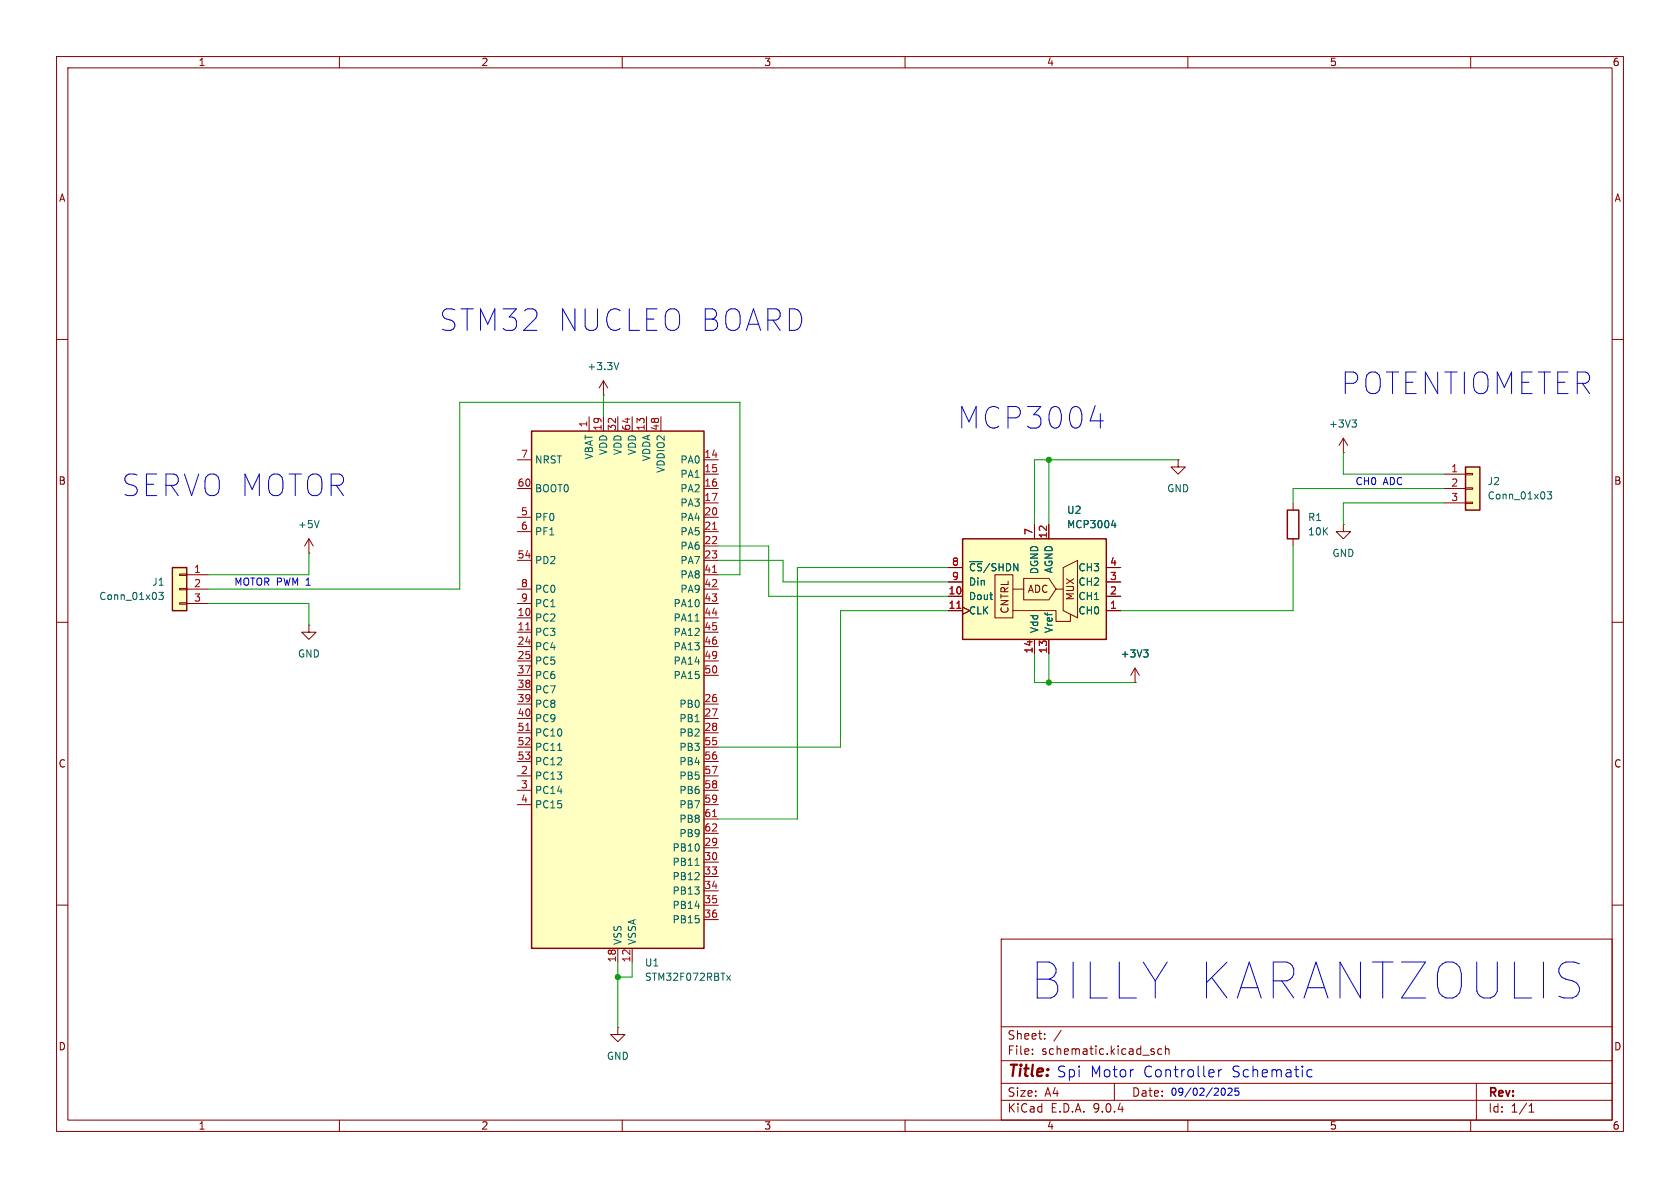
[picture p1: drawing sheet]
<svg xmlns="http://www.w3.org/2000/svg" width="297mm" height="210mm" viewBox="0 0 297 210" stroke-linecap="round" stroke-linejoin="round" font-family="sans-serif">
<g fill="none" stroke="#840000" stroke-width=".18">
<path d="M10 10h277v190h-277zM12 12h273v186h-273zM60 10v2M110 10v2M160 10v2M210 10v2M260 10v2M10 60h2M285 60h2M10 110h2M200.7 118.1l-.8 1.3M200.7 118.1l.7 1.3"/>
<path d="M200.7 118.1v2.6M285 110h2M200.7 120.7h.1M10 160h2M177 166h108v32h-108zM285 160h2M60 198v2M110 198v2M160 198v2M177 194.5h108M177 191.5h108M177 187.5h108"/>
<path d="M177 181.5h108M182.5 186.3v.1M182.5 185.5v.1M184.7 183.6v.1M184.7 182.8v.1M187.6 182.1l-1.3 2M197 191.5v3M203.9 185.9l.2 .2-.2 .3M203.9 185.4l.1 .1M205.4 185.5l-.4-.1-.3 .3v.4l.1 .2h.6M206 185.5l.2-.1 .4 .1 .1 .9M206 184.9v1.5"/>
<path d="M210 198v2M260 198v2M261 191.5v6.5M270.3 196.6h.9M270.3 195.5l.4-.4v1.5"/>
</g>
<path d="M202.2 114.9h.8l-.5 .5M202.7 115.4l.3 .2v.3l-.3 .2" fill="none" stroke="#006464" stroke-width=".18"/>
<path d="M94 76.2h30.5v91.4h-30.5z" fill="#ffffc2"/>
<path d="M94 76.2h30.5v91.4h-30.5z" fill="none" stroke="#840000" stroke-width=".25"/>
<g fill="none" stroke="#840000" stroke-width=".18">
<path d="M104.1 73.7v2.5M106.7 73.7v2.5M109.2 73.7v2.5M111.8 73.7v2.5M114.3 73.7v2.5M116.8 73.7v2.5M237.5 77.5l.8 1.2M237.5 77.5l-.8 1.2M237.5 77.5v2.5M91.4 81.3h2.6M91.4 86.4h2.6M91.4 91.4h2.6"/>
<path d="M91.4 94h2.6M91.4 99.1h2.6M124.5 81.3h2.5M124.5 86.4h2.5M124.5 91.4h2.5M124.5 94h2.5M124.5 99.1h2.5M124.5 83.8h2.5M124.5 88.9h2.5M124.5 96.5h2.5M237.5 80h.1M91.4 104.1h2.6"/>
<path d="M91.4 106.7h2.6M91.4 109.2h2.6M91.4 111.8h2.6M91.4 114.3h2.6M91.4 116.8h2.6M91.4 119.4h2.6M124.5 104.1h2.5M124.5 106.7h2.5M124.5 109.2h2.5M124.5 111.8h2.5M124.5 114.3h2.5M124.5 116.8h2.5"/>
<path d="M124.5 119.4h2.5M124.5 101.6h2.5M91.4 121.9h2.6M91.4 124.5h2.6M91.4 127h2.6M91.4 129.5h2.6M91.4 132.1h2.6M91.4 134.6h2.6M91.4 137.2h2.6M91.4 139.7h2.6M124.5 124.5h2.5M124.5 127h2.5"/>
<path d="M124.5 129.5h2.5M124.5 132.1h2.5M124.5 134.6h2.5M124.5 137.2h2.5M124.5 139.7h2.5M91.4 142.2h2.6M124.5 142.2h2.5M124.5 144.8h2.5M124.5 147.3h2.5M124.5 149.9h2.5M124.5 152.4h2.5M124.5 154.9h2.5"/>
<path d="M124.5 157.5h2.5M109.2 167.6v2.6M111.8 167.6v2.6M124.5 160h2.5M124.5 162.6h2.5M109.2 181.6v1.3h1.3l-1.3 1.3-1.3-1.3h1.3M109.2 181.6h.1"/>
</g>
<path d="M126 93.6h.7M93 111.3h.7M126 101.2h.7M93 129.1h.7M126 144.4h.7" fill="none" stroke="#a90000" stroke-width=".18"/>
<path d="M239 74.2h.8l-.4 .5M239.5 74.7l.3 .3v.3l-.3 .2M122.9 109.8h.7M98.6 132.7h.7M122.9 153h.7M128.5 172.5l.6 .8M129.1 172.5l-.6 .8" fill="none" stroke="#006464" stroke-width=".18"/>
<path d="M259.1 82.6h2.5v7.6h-2.5z" fill="#ffffc2"/>
<path d="M227.6 90.2h2v5.1h-2zM259.1 82.6h2.5v7.6h-2.5z" fill="none" stroke="#840000" stroke-width=".25"/>
<g fill="none" stroke="#840000" stroke-width=".18">
<path d="M54.6 97.8h.1M54.6 95.3l-.8 1.2M54.6 95.3l.8 1.2M54.6 95.3v2.5M208.3 81.3v1.3h1.2l-1.2 1.2-1.3-1.2h1.3M208.3 81.3h.1M228.6 88.9v1.3M228.6 95.3v1.2M255.3 83.8h3.8M255.3 86.4h3.8M255.3 88.9h3.8M259.1 83.7h1.2v.2h-1.2z"/>
<path d="M259.1 86.2h1.2v.3h-1.2zM259.1 88.8h1.2v.2h-1.2zM54.6 110.5v1.3h1.3l-1.3 1.2-1.3-1.2h1.3M54.6 110.5h.1"/>
</g>
<path d="M56.4 92l-.4 1.3M273.5 86.9h.8l-.4 .5 .3 .1v.6l-.1 .1-.6-.1" fill="none" stroke="#006464" stroke-width=".18"/>
<path d="M170.2 95.3h25.4v17.7h-25.4z" fill="#ffffc2"/>
<g fill="none" stroke="#840000" stroke-width=".18">
<path d="M106.7 69.9h.1M106.7 67.3l-.8 1.3M106.7 67.3l.7 1.3M106.7 67.3v2.6M182.9 92.7v2.6M185.4 92.7v2.6M237.5 92.7v1.3h-1.3l1.3 1.3 1.3-1.3h-1.3M237.5 92.7h.1M167.6 108h2.6M167.6 105.4h2.6M167.6 102.9h2.6M167.6 100.3h2.6"/>
<path d="M170.2 107.3l1.2 .7-1.2 .6M175.9 101.6h3.2v7.6h-3.2zM179.1 108h7.6v1.9h2.5v-1.3M179.1 104.1h1.9M181 102.2h4.4l1.3 1.9-1.3 1.9h-4.4zM182.9 113v2.6M185.4 113v2.6M186.7 104.1h1.3M188 100.3l2.5-1.2v10.1l-2.5-1.2zM195.6 108h2.5M195.6 105.4h2.5M195.6 102.9h2.5"/>
<path d="M195.6 100.3h2.5"/>
</g>
<path d="M170.2 95.3h25.4v17.7h-25.4z" fill="none" stroke="#840000" stroke-width=".25"/>
<path d="M169.2 107.5h.7" fill="none" stroke="#a90000" stroke-width=".18"/>
<path d="M109.4 64.1l-.4 1.2M196.5 92.9h.8M197.1 92.4v.9" fill="none" stroke="#006464" stroke-width=".18"/>
<path d="M30.5 100.3h2.5v7.7h-2.5z" fill="#ffffc2"/>
<path d="M30.5 100.3h2.5v7.7h-2.5z" fill="none" stroke="#840000" stroke-width=".25"/>
<g fill="none" stroke="#840000" stroke-width=".18">
<path d="M182.9 92.7v2.6M185.4 92.7v2.6M31.7 101.5h1.3v.2h-1.3zM31.7 104h1.3v.3h-1.3zM31.7 106.6h1.3v.2h-1.3zM33 101.6h3.8M33 104.1h3.8M33 106.7h3.8M167.6 108h2.6M167.6 105.4h2.6M167.6 102.9h2.6M167.6 100.3h2.6"/>
<path d="M170.2 107.3l1.2 .7-1.2 .6M182.9 113v2.6M185.4 113v2.6M195.6 108h2.5M195.6 105.4h2.5M195.6 102.9h2.5M195.6 100.3h2.5M200.7 120.7h.1"/>
</g>
<path d="M196.5 92.9h.8M197.1 92.4v.9M28.1 104.7h.8l-.5 .5 .4 .1v.6l-.2 .1-.5-.1M202.2 114.9h.8l-.5 .5M202.7 115.4l.3 .2v.3l-.3 .2" fill="none" stroke="#006464" stroke-width=".18"/>
<g fill="none" stroke="#009600" stroke-width=".18">
<path d="M106.7 69.9v3.8M54.6 97.8v3.8h-17.8M127 99.1h11.4v3.8h29.2M127 96.5h8.9v8.9h31.7M185.4 81.3v11.4M208.3 81.3h-25.4v11.4M228.6 96.5v11.5h-30.5M237.5 80v3.8h17.8M255.3 86.4h-26.7v2.5M255.3 88.9h-17.8v3.8M36.8 106.7h17.8v3.8M127 101.6h3.8v-30.5h-49.5v33h-44.5"/>
<path d="M167.6 108h-19v24.1h-21.6M167.6 100.3h-26.6v44.5h-14M182.9 115.6v5.1h17.8M185.4 115.6v5.1M109.2 170.2v11.4M111.8 170.2v2.5h-2.6"/>
</g>
<path d="M192.7 74.4h2.4M214.5 189.2l.1 .3-.9 .2M215.4 189.1v1.3M216 189.1l-.4 .1-.2 .3M216.2 192.4a.68 .68 0 0 1 .4 .6 .68 .68 0 0 1-.4 .6M217.1 192.5l.5-.1 .2 .3-.8 .9h.8M219 192.4h-.6l-.1 .6 .2-.2 .4 .1 .1 .2v.4l-.2 .1-.5-.1M231 190l.4 .4 .6-.1M232 189.2l-.6-.1-.4 .4" fill="none" stroke="#0000c2" stroke-width=".18"/>
<path d="M169.2 107.5h.7" fill="none" stroke="#a90000" stroke-width=".18"/>
<g fill="#009600" stroke="#009600" stroke-width=".18">
<circle cx="185.4" cy="81.3" r=".46"/>
<circle cx="185.4" cy="120.7" r=".46"/>
<circle cx="109.2" cy="172.7" r=".46"/>
</g>
<text font-size="8.8" fill="#0000c2" x="182.3" y="176.9">BILLY KARANTZOULIS</text>
<g font-size="5.3" fill="#0000c2">
<text x="77.7" y="58.8">STM32 NUCLEO BOARD</text>
<text x="237.1" y="70">POTENTIOMETER</text>
<text x="169.3" y="76.1">MCP3004</text>
<text x="21.5" y="88">SERVO MOTOR</text>
</g>
<text font-size="2.8" fill="#840000" x="178" y="190.9">Title:</text>
<g font-size="2.7" fill="#0000c2">
<text x="186.7" y="190.7">Spi</text>
<text x="192.7" y="190.7">Motor</text>
<text x="202.1" y="190.7">Controller</text>
<text x="217.8" y="190.7">Schematic</text>
</g>
<g font-size="2.1" fill="#840000">
<text x="178" y="184">Sheet:</text>
<text x="178" y="186.7">File:</text>
<text x="184.1" y="186.7">schematic.kicad_sch</text>
<text x="178" y="196.9">KiCad</text>
<text x="178" y="194.1">Size:</text>
<text x="184.7" y="194.1">A4</text>
<text x="185.7" y="196.9">E.D.A.</text>
<text x="193.3" y="196.9">9.0.4</text>
<text x="200" y="194.1">Date:</text>
<text x="263" y="194.3">Rev:</text>
<text x="263" y="196.9">Id:</text>
<text x="267.1" y="196.9">1/1</text>
</g>
<g font-size="1.8" fill="#840000">
<text x="35" y="11.9">1</text>
<text x="85" y="11.9">2</text>
<text x="135" y="11.9">3</text>
<text x="185" y="11.9">4</text>
<text x="235" y="11.9">5</text>
<text x="285" y="11.9">6</text>
<text x="10.3" y="35.9">A</text>
<text x="285.3" y="35.9">A</text>
<text x="10.3" y="85.9">B</text>
<text x="285.3" y="85.9">B</text>
<text x="181.6" y="105">ADC</text>
<text x="190.1" y="106.2" transform="rotate(-90 190.1 106.2)">MUX</text>
<text x="178.5" y="108.6" transform="rotate(-90 178.5 108.6)">CNTRL</text>
<text x="10.3" y="135.9">C</text>
<text x="285.3" y="135.9">C</text>
<text x="10.3" y="185.9">D</text>
<text x="285.3" y="185.9">D</text>
<text x="35" y="199.9">1</text>
<text x="85" y="199.9">2</text>
<text x="135" y="199.9">3</text>
<text x="185" y="199.9">4</text>
<text x="235" y="199.9">5</text>
<text x="285" y="199.9">6</text>
</g>
<g font-size="1.8" fill="#006464">
<text x="103.7" y="65.6">+3.3V</text>
<text x="234.8" y="75.8">+3V3</text>
<text x="94.5" y="82.1">NRST</text>
<text x="105" y="81.3" transform="rotate(-90 105 81.3)">VBAT</text>
<text x="107.5" y="80.5" transform="rotate(-90 107.5 80.5)">VDD</text>
<text x="110.1" y="80.5" transform="rotate(-90 110.1 80.5)">VDD</text>
<text x="112.6" y="80.5" transform="rotate(-90 112.6 80.5)">VDD</text>
<text x="115.2" y="81.6" transform="rotate(-90 115.2 81.6)">VDDA</text>
<text x="117.7" y="83.7" transform="rotate(-90 117.7 83.7)">VDDIO2</text>
<text x="120.2" y="82.1">PA0</text>
<text x="94.5" y="87.2">BOOT0</text>
<text x="120.2" y="84.7">PA1</text>
<text x="120.2" y="87.2">PA2</text>
<text x="120.2" y="89.8">PA3</text>
<text x="206.2" y="87.2">GND</text>
<text x="262.9" y="86">J2</text>
<text x="262.9" y="88.5">Conn_01x03</text>
<text x="52.6" y="93.6">+5V</text>
<text x="94.5" y="92.3">PF0</text>
<text x="94.5" y="94.8">PF1</text>
<text x="120.2" y="92.3">PA4</text>
<text x="120.2" y="94.8">PA5</text>
<text x="188.5" y="91">U2</text>
<text x="188.5" y="93.6">MCP3004</text>
<text x="231.1" y="92.3">R1</text>
<text x="231.1" y="94.8">10K</text>
<text x="94.5" y="99.9">PD2</text>
<text x="120.2" y="97.4">PA6</text>
<text x="120.2" y="99.9">PA7</text>
<text x="171.2" y="101.2">~{CS}/SHDN</text>
<text x="183.7" y="101.6" transform="rotate(-90 183.7 101.6)">DGND</text>
<text x="186.3" y="101.4" transform="rotate(-90 186.3 101.4)">AGND</text>
<text x="190.6" y="101.2">CH3</text>
<text x="235.5" y="98.7">GND</text>
<text x="17.4" y="106.3">Conn_01x03</text>
<text x="26.8" y="103.7">J1</text>
<text x="94.5" y="105">PC0</text>
<text x="94.5" y="107.5">PC1</text>
<text x="119" y="107.5">PA10</text>
<text x="120.2" y="102.5">PA8</text>
<text x="120.2" y="105">PA9</text>
<text x="171.2" y="106.3">Dout</text>
<text x="171.2" y="103.7">Din</text>
<text x="190.6" y="106.3">CH1</text>
<text x="190.6" y="103.7">CH2</text>
<text x="94.5" y="110.1">PC2</text>
<text x="94.5" y="112.6">PC3</text>
<text x="119" y="110.1">PA11</text>
<text x="119" y="112.6">PA12</text>
<text x="171.2" y="108.8">CLK</text>
<text x="183.7" y="112" transform="rotate(-90 183.7 112)">Vdd</text>
<text x="186.3" y="112" transform="rotate(-90 186.3 112)">Vref</text>
<text x="190.6" y="108.8">CH0</text>
<text x="52.6" y="116.4">GND</text>
<text x="94.5" y="115.2">PC4</text>
<text x="94.5" y="117.7">PC5</text>
<text x="119" y="115.2">PA13</text>
<text x="119" y="117.7">PA14</text>
<text x="198" y="116.4">+3V3</text>
<text x="94.5" y="120.2">PC6</text>
<text x="94.5" y="122.8">PC7</text>
<text x="94.5" y="125.3">PC8</text>
<text x="119" y="120.2">PA15</text>
<text x="120" y="125.3">PB0</text>
<text x="94.5" y="127.9">PC9</text>
<text x="94.5" y="130.4">PC10</text>
<text x="120" y="127.9">PB1</text>
<text x="120" y="130.4">PB2</text>
<text x="94.5" y="132.9">PC11</text>
<text x="94.5" y="135.5">PC12</text>
<text x="120" y="132.9">PB3</text>
<text x="120" y="135.5">PB4</text>
<text x="94.5" y="138">PC13</text>
<text x="94.5" y="140.6">PC14</text>
<text x="94.5" y="143.1">PC15</text>
<text x="120" y="138">PB5</text>
<text x="120" y="140.6">PB6</text>
<text x="120" y="143.1">PB7</text>
<text x="120" y="145.6">PB8</text>
<text x="120" y="148.2">PB9</text>
<text x="118.8" y="150.7">PB10</text>
<text x="118.8" y="153.3">PB11</text>
<text x="118.8" y="155.8">PB12</text>
<text x="118.8" y="158.3">PB13</text>
<text x="118.8" y="160.9">PB14</text>
<text x="110.1" y="167.1" transform="rotate(-90 110.1 167.1)">VSS</text>
<text x="112.6" y="167.1" transform="rotate(-90 112.6 167.1)">VSSA</text>
<text x="118.8" y="163.4">PB15</text>
<text x="113.9" y="173.6">STM32F072RBTx</text>
<text x="113.9" y="171">U1</text>
<text x="107.2" y="187.6">GND</text>
</g>
<g font-size="1.8" fill="#a90000">
<text x="103.9" y="75.6" transform="rotate(-90 103.9 75.6)">1</text>
<text x="106.4" y="76.2" transform="rotate(-90 106.4 76.2)">19</text>
<text x="109" y="76.2" transform="rotate(-90 109 76.2)">32</text>
<text x="111.5" y="76.2" transform="rotate(-90 111.5 76.2)">64</text>
<text x="114" y="76.2" transform="rotate(-90 114 76.2)">13</text>
<text x="116.6" y="76.2" transform="rotate(-90 116.6 76.2)">48</text>
<text x="92" y="81">7</text>
<text x="124.4" y="81">14</text>
<text x="124.4" y="83.6">15</text>
<text x="256.5" y="83.6">1</text>
<text x="91.4" y="86.1">60</text>
<text x="124.4" y="86.1">16</text>
<text x="124.4" y="88.6">17</text>
<text x="256.5" y="86.1">2</text>
<text x="256.5" y="88.6">3</text>
<text x="92" y="91.2">5</text>
<text x="92" y="93.7">6</text>
<text x="124.4" y="91.2">20</text>
<text x="124.4" y="93.7">21</text>
<text x="182.6" y="94.7" transform="rotate(-90 182.6 94.7)">7</text>
<text x="185.2" y="95.3" transform="rotate(-90 185.2 95.3)">12</text>
<text x="34.2" y="101.3">1</text>
<text x="91.4" y="98.8">54</text>
<text x="124.4" y="96.3">22</text>
<text x="124.4" y="98.8">23</text>
<text x="124.4" y="101.3">41</text>
<text x="168.2" y="100.1">8</text>
<text x="196.1" y="100.1">4</text>
<text x="34.2" y="103.9">2</text>
<text x="34.2" y="106.4">3</text>
<text x="92" y="103.9">8</text>
<text x="92" y="106.4">9</text>
<text x="124.4" y="103.9">42</text>
<text x="124.4" y="106.4">43</text>
<text x="167.6" y="107.7">11</text>
<text x="167.6" y="105.2">10</text>
<text x="168.2" y="102.6">9</text>
<text x="196.1" y="107.7">1</text>
<text x="196.1" y="105.2">2</text>
<text x="196.1" y="102.6">3</text>
<text x="91.4" y="109">10</text>
<text x="91.4" y="111.5">11</text>
<text x="124.4" y="109">44</text>
<text x="124.4" y="111.5">45</text>
<text x="91.4" y="114">24</text>
<text x="91.4" y="116.6">25</text>
<text x="91.4" y="119.1">37</text>
<text x="124.4" y="114">46</text>
<text x="124.4" y="116.6">49</text>
<text x="124.4" y="119.1">50</text>
<text x="182.6" y="115.6" transform="rotate(-90 182.6 115.6)">14</text>
<text x="185.2" y="115.6" transform="rotate(-90 185.2 115.6)">13</text>
<text x="91.4" y="121.7">38</text>
<text x="91.4" y="124.2">39</text>
<text x="124.4" y="124.2">26</text>
<text x="91.4" y="126.7">40</text>
<text x="91.4" y="129.3">51</text>
<text x="91.4" y="131.8">52</text>
<text x="124.4" y="126.7">27</text>
<text x="124.4" y="129.3">28</text>
<text x="124.4" y="131.8">55</text>
<text x="91.4" y="134.4">53</text>
<text x="92" y="136.9">2</text>
<text x="124.4" y="134.4">56</text>
<text x="124.4" y="136.9">57</text>
<text x="92" y="139.4">3</text>
<text x="92" y="142">4</text>
<text x="124.4" y="139.4">58</text>
<text x="124.4" y="142">59</text>
<text x="124.4" y="144.5">61</text>
<text x="124.4" y="147.1">62</text>
<text x="124.4" y="149.6">29</text>
<text x="124.4" y="152.1">30</text>
<text x="124.4" y="154.7">33</text>
<text x="124.4" y="157.2">34</text>
<text x="124.4" y="159.8">35</text>
<text x="124.4" y="162.3">36</text>
<text x="109" y="170.2" transform="rotate(-90 109 170.2)">18</text>
<text x="111.5" y="170.2" transform="rotate(-90 111.5 170.2)">12</text>
</g>
<g font-size="1.8" fill="#0000c2">
<text x="239.5" y="86">CH0</text>
<text x="244.5" y="86">ADC</text>
<text x="41.3" y="103.7">MOTOR PWM 1</text>
<text x="206.8" y="193.9">09/02/2025</text>
</g>
</svg>
